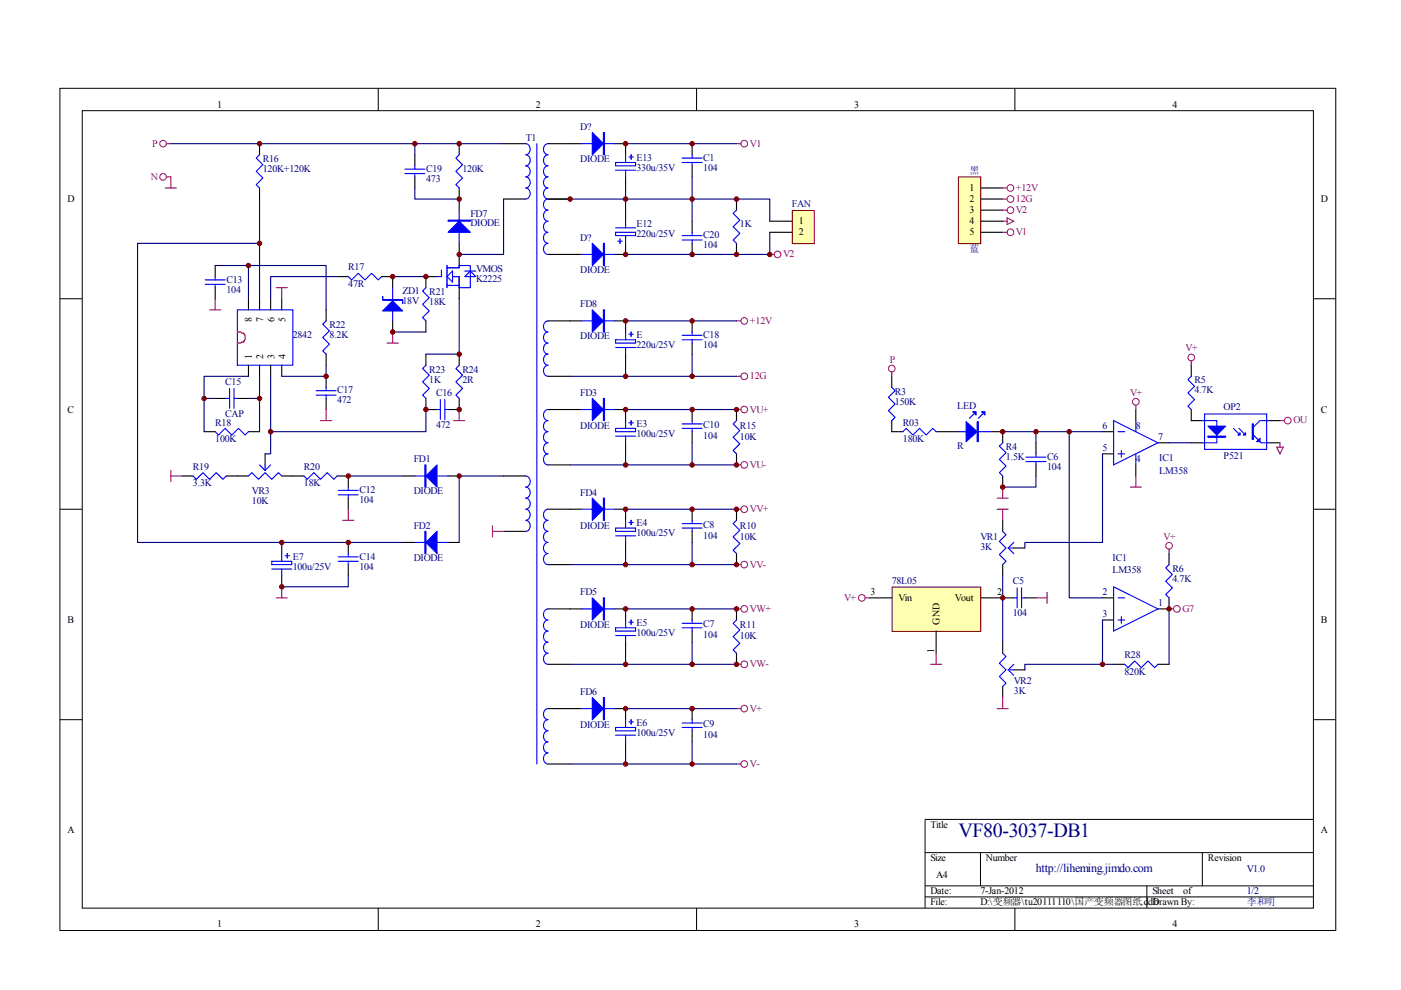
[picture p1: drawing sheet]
<svg xmlns="http://www.w3.org/2000/svg" width="297mm" height="210mm" viewBox="0 0 297 210" stroke-linecap="round" stroke-linejoin="round" font-family="sans-serif">
<g fill="none" stroke="#000" stroke-width=".21">
<path d="M12.7 18.7h270.5v178.6h-270.5zM80.2 18.7v4.7M147.7 18.7v4.7M215.2 18.7v4.7M17.4 23.5h261.1v169h-261.1zM12.7 63.3h4.7M278.4 63.3h4.7M12.7 108h4.7M278.4 108h4.7M12.7 152.6h4.7M278.4 152.6h4.7M278.4 173.7h-82.3v18.8"/>
<path d="M80.2 192.5v4.7M147.7 192.5v4.7M196.1 180.8h82.3M196.1 187.8h82.3M196.1 190.2h82.3M207.9 180.8v7M215.2 192.5v4.7M243.2 187.8v4.7M254.9 180.8v7"/>
</g>
<g fill="none" stroke="#000" stroke-width=".23">
<path d="M55 30.5v2.3M55 39.9v2.3M88 32.8v2.4M88 37.5v2.4M97.4 30.5v2.3M97.4 39.9v4.7M106.8 30.5h4.7M116.2 30.5h7M130.3 30.5h2.3v2.3M132.6 37.5v2.4M146.7 30.5v2.3M146.7 35.2v2.3"/>
<path d="M45.6 56.3v2.3M71.5 58.6h2.3M80.9 58.6h2.3v2.4M92.7 58.6h-2.4v2.4M97.4 51.6v4.7M106.8 42.2h4.7M116.2 42.2h4.7M116.2 53.9h7M132.6 51.6v2.3h-2.3M132.6 44.6v2.3M146.7 46.9v2.4M146.7 51.6v2.3"/>
<path d="M156.2 42.2v2.4M156.2 51.6v2.3M45.6 61v2.3M52.7 63.3v2.4M52.7 77.4v2.4M55 63.3v2.4M55 77.4v2.4M57.4 63.3v2.4M57.4 77.4v2.4M59.7 63.3v2.4M59.7 77.4v2.4M69.1 65.7v2.3"/>
<path d="M69.1 75.1v2.3M69.1 79.8v2.3M83.2 68v2.4M90.3 68v2.4M90.3 75.1v2.3M97.4 61v2.3M97.4 75.1v2.3M116.2 79.8h4.7M116.2 68h7M130.3 68h2.3v2.4M132.6 75.1v2.3M146.7 68v2.4"/>
<path d="M146.7 72.7v2.4M43.3 91.5h2.3M45.6 84.5h2.4M50.3 84.5h2.4M52.7 91.5h2.3M56.2 96.2v2.4M69.1 84.5v2.3M90.3 84.5v2.3h2.4M97.4 84.5v2.3h-2.4M116.2 98.6h4.7M116.2 86.8h4.7M132.6 86.8v2.4"/>
<path d="M132.6 93.9v2.3M38.6 100.9h2.3M48 100.9h4.7M59.7 100.9h4.7M59.7 115v2.4M71.5 100.9h2.3v2.4M73.8 105.6v2.4M73.8 115v2.4M73.8 119.7v2.4M85.6 100.9h2.4M85.6 115h2.4M95 100.9h2.4"/>
<path d="M95 115h2.4M106.8 100.9h4.7M106.8 112.7h4.7M59.7 122.1v2.3"/>
</g>
<g fill="none" stroke="#00f" stroke-width=".23">
<path d="M55 32.8l-.7 .7 1.4 1.4-1.4 1.4 1.4 1.4-1.4 1.5 .7 .7M85.8 35.9h4.3M85.8 36.8h4.3M88 35.2v.7M88 36.8v.7M97.4 32.8l-.7 .7 1.4 1.4-1.4 1.4 1.4 1.4-1.4 1.5 .7 .7M111.5 30.5a1.2 1.2 0 0 1 .9 1.1 1.2 1.2 0 0 1-.9 1.2 1.2 1.2 0 0 1 .9 1.2 1.2 1.2 0 0 1-.9 1.2 1.2 1.2 0 0 1 .9 1.1 1.2 1.2 0 0 1-.9 1.2 1.2 1.2 0 0 1 .9 1.2 1.2 1.2 0 0 1-.9 1.2 1.2 1.2 0 0 1 .9 1.1 1.2 1.2 0 0 1-.9 1.2M113.8 30.5v131.5M116.2 30.5a1.21 1.21 0 0 0-1 1.1 1.21 1.21 0 0 0 1 1.2 1.2 1.2 0 0 0-1 1.2 1.2 1.2 0 0 0 1 1.2 1.2 1.2 0 0 0-1 1.1 1.2 1.2 0 0 0 1 1.2 1.2 1.2 0 0 0-1 1.2 1.2 1.2 0 0 0 1 1.2 1.2 1.2 0 0 0-1 1.1 1.2 1.2 0 0 0 1 1.2 1.2 1.2 0 0 0-1 1.2 1.2 1.2 0 0 0 1 1.2 1.2 1.2 0 0 0-1 1.1 1.2 1.2 0 0 0 1 1.2 1.21 1.21 0 0 0-1 1.2 1.21 1.21 0 0 0 1 1.2 1.2 1.2 0 0 0-1 1.1 1.2 1.2 0 0 0 1 1.2 1.2 1.2 0 0 0-1 1.2 1.2 1.2 0 0 0 1 1.1M123.2 30.5h7.1M130.5 34.5h4.2v.7h-4.2zM130.5 36.1h4.2"/>
<path d="M132.6 32.8v1.7M132.6 36.1v1.4M133.3 33.3h1M133.8 32.8v.9M144.6 34.5h4.3M144.6 33.5h4.3M146.7 32.8v.7M146.7 34.5v.7M43.5 59.3h4.2M45.6 58.6v.7M73.8 58.6l.7 .7 1.5-1.4 1.4 1.4 1.4-1.4 1.4 1.4 .7-.7M93.6 57.2v1.4h-.9"/>
<path d="M94.8 56.8h2.6v-.5h2.3v4.7h-2.3v-2.4h-1.5M94.8 56.3v4.7M94.8 58.6l1.1-1.1v2.3zM97.4 44.6v7M98.5 58.6l1.2-1.1 1.2 1.1zM98.5 57.5h2.4M123.2 53.9h7.1M130.5 49.3h4.2v.7h-4.2zM130.5 48.3h4.2M131 51.1h.9M131.5 50.7v.9M132.6 46.9v1.4"/>
<path d="M132.6 50v1.6M144.6 50h4.3M144.6 50.9h4.3M146.7 49.3v.7M146.7 50.9v.7M156.2 44.6l-.8 .7 1.5 1.4-1.5 1.4 1.5 1.4-1.5 1.4 .8 .7M43.5 60.3h4.2M45.6 60.3v.7M50.3 65.7h11.8v11.7h-11.8zM69.1 68l-.7 .7 1.4 1.5-1.4 1.4 1.4 1.4-1.4 1.4 .7 .7M83.2 61v7M90.3 61l-.7 .7 1.4 1.4-1.4 1.4 1.4 1.4-1.4 1.4 .7 .7"/>
<path d="M90.3 77.4l-.7 .7 1.4 1.4-1.4 1.5 1.4 1.4-1.4 1.4 .7 .7M94.8 60.5h2.6M97.4 77.4l-.7 .7 1.4 1.4-1.4 1.5 1.4 1.4-1.4 1.4 .7 .7M116.2 68a1.2 1.2 0 0 0-1 1.2 1.2 1.2 0 0 0 1 1.2 1.2 1.2 0 0 0-1 1.2 1.2 1.2 0 0 0 1 1.1 1.2 1.2 0 0 0-1 1.2 1.2 1.2 0 0 0 1 1.2 1.2 1.2 0 0 0-1 1.2 1.2 1.2 0 0 0 1 1.1 1.2 1.2 0 0 0-1 1.2 1.2 1.2 0 0 0 1 1.2M123.2 68h7.1M130.5 72h4.2v.7h-4.2zM130.5 73.7h4.2M132.6 70.4v1.6M132.6 73.7v1.4M133.3 70.9h1M133.8 70.4v.9M144.6 72h4.3"/>
<path d="M144.6 71.1h4.3M146.7 70.4v.7M146.7 72v.7M45.6 91.5l.7 .7 1.4-1.4 1.4 1.4 1.5-1.4 1.4 1.4 .7-.7M48 84.5h.7M48.7 82.4v4.2M49.6 84.5h.7M49.6 82.4v4.2M55 98.6l1.2 1.1M56.2 98.6v1.1M57.4 98.6l-1.2 1.1M67 82.8h4.3"/>
<path d="M67 83.8h4.3M69.1 82.1v.7M69.1 83.8v.7M92.7 86.8h.7M93.4 84.7v4.2M94.3 86.8h.7M94.3 84.7v4.2M116.2 96.2a1.2 1.2 0 0 0-1 1.2 1.2 1.2 0 0 0 1 1.2M116.2 86.8a1.2 1.2 0 0 0-1 1.2 1.2 1.2 0 0 0 1 1.2 1.2 1.2 0 0 0-1 1.2 1.2 1.2 0 0 0 1 1.1 1.2 1.2 0 0 0-1 1.2 1.2 1.2 0 0 0 1 1.2 1.2 1.2 0 0 0-1 1.2 1.2 1.2 0 0 0 1 1.1M130.5 90.8h4.2v.7h-4.2zM130.5 92.5h4.2M132.6 89.2v1.6"/>
<path d="M132.6 92.5v1.4M133.3 89.6h1M133.8 89.2v.9M40.9 100.9l.7 .7 1.4-1.4 1.4 1.4 1.5-1.4 1.4 1.4 .7-.7M52.7 100.9l.7-.7 1.4 1.4 1.4-1.4 1.4 1.4 1.4-1.4 .7 .7M57.6 119h4.2v.7h-4.2zM59.7 117.4v1.6M60.4 117.8h1M60.9 117.4v.9M64.4 100.9l.7 .7 1.5-1.4 1.4 1.4 1.4-1.4 1.4 1.4 .7-.7M71.7 104h4.3M71.7 104.9h4.3"/>
<path d="M71.7 118.1h4.3M71.7 119h4.3M73.8 103.3v.7M73.8 104.9v.7M73.8 117.4v.7M73.8 119v.7M88 100.9h7M88 115h7M111.5 100.9a1.2 1.2 0 0 1 .9 1.2 1.2 1.2 0 0 1-.9 1.2 1.2 1.2 0 0 1 .9 1.1 1.2 1.2 0 0 1-.9 1.2 1.2 1.2 0 0 1 .9 1.2 1.2 1.2 0 0 1-.9 1.2 1.2 1.2 0 0 1 .9 1.1 1.2 1.2 0 0 1-.9 1.2 1.2 1.2 0 0 1 .9 1.2 1.2 1.2 0 0 1-.9 1.2M57.6 120.7h4.2M59.7 120.7v1.4"/>
</g>
<g fill="#00f" stroke="#00f" stroke-width=".23">
<path d="M95 49.3l2.4-2.4 2.3 2.4z"/>
<path d="M90.3 100.9l2.4-2.3v4.7z"/>
<path d="M90.3 115l2.4-2.3v4.7z"/>
<path d="M81.1 65.9l2.1-2.1 2.2 2.1z"/>
<path d="M125.6 28.1l2.3 2.4-2.3 2.3z"/>
<path d="M125.6 51.6l2.3 2.3-2.3 2.4z"/>
<path d="M125.6 65.7l2.3 2.3-2.3 2.4z"/>
<path d="M95 46.7h4.7v.2h-4.7z" fill-rule="evenodd"/>
<path d="M90.1 98.6h.2v4.7h-.2z" fill-rule="evenodd"/>
<path d="M90.1 112.7h.2v4.7h-.2z" fill-rule="evenodd"/>
<path d="M81.1 62.9v.7h4.3v.7v-.7h-4.3z" fill-rule="evenodd"/>
<path d="M127.9 28.1h.3v4.7h-.3z" fill-rule="evenodd"/>
<path d="M127.9 51.6h.3v4.7h-.3z" fill-rule="evenodd"/>
<path d="M127.9 65.7h.3v4.7h-.3z" fill-rule="evenodd"/>
</g>
<path d="M50.3 70.4h.7l.3 .2h.4a1.97 1.97 0 0 1 0 1.9h-.4l-.3 .2h-.7" fill="none" stroke="#f00" stroke-width=".23"/>
<g fill="none" stroke="#000080" stroke-width=".23">
<path d="M36.2 30.5h70.6M88 39.9v2.3h9.4M88 30.5v2.3M45.6 56.3h7.1M55 51.6h-25.8v63.4h56.4M55 42.2v21.1M71.5 58.6h-14.1v4.7M83.2 58.6h7.1M106.8 42.2v11.7h-9.4M52.7 63.3v-7h16.4v9.4M52.7 79.8h-9.4v11.7M55 79.8v11.7"/>
<path d="M57.4 79.8v11.7h32.9v-4.7M69.1 77.4v2.4h-9.4M83.2 70.4h7.1M97.4 63.3v11.8h-7.1M43.3 84.5h2.3M52.7 84.5h2.3M57.4 91.5v4.7h-1.2M73.8 100.9h11.8M106.8 100.9h-9.4v14.1"/>
</g>
<g fill="#800000" stroke="#800000" stroke-width=".21">
<circle cx="97.4" cy="75.1" r=".47"/>
<circle cx="90.3" cy="58.6" r=".47"/>
<circle cx="83.2" cy="58.6" r=".47"/>
<circle cx="69.1" cy="79.8" r=".47"/>
<circle cx="97.4" cy="30.5" r=".47"/>
<circle cx="97.4" cy="53.9" r=".47"/>
<circle cx="97.4" cy="42.2" r=".47"/>
<circle cx="88" cy="30.5" r=".47"/>
<circle cx="97.4" cy="86.8" r=".47"/>
<circle cx="83.2" cy="70.4" r=".47"/>
<circle cx="90.3" cy="86.8" r=".47"/>
<circle cx="55" cy="84.5" r=".47"/>
<circle cx="43.3" cy="84.5" r=".47"/>
<circle cx="55" cy="30.5" r=".47"/>
<circle cx="52.7" cy="56.3" r=".47"/>
<circle cx="73.8" cy="100.9" r=".47"/>
<circle cx="57.4" cy="91.5" r=".47"/>
<circle cx="97.4" cy="100.9" r=".47"/>
<circle cx="55" cy="51.6" r=".47"/>
<circle cx="73.8" cy="115" r=".47"/>
<circle cx="59.7" cy="115" r=".47"/>
</g>
<g fill="none" stroke="#a1006a" stroke-width=".23">
<path d="M35 39.9h2.4M35.3 37.5h.9v2.4M35.3 30.5h.9M44.4 65.7h2.4M45.6 63.3v2.4M58.6 61h2.3M59.7 61v2.3M82.1 72.7h2.3M83.2 70.4v2.3M36.2 99.7v2.4M68 89.2h2.3M69.1 86.8v2.4"/>
<path d="M96.2 89.2h2.3M97.4 86.8v2.4M36.2 100.9h2.4M72.7 110.3h2.3M73.8 108v2.3M104.4 111.5v2.3M104.4 112.7h2.4M58.6 126.8h2.3M59.7 124.4v2.4"/>
</g>
<g fill="none" stroke="#a1006a" stroke-width=".21">
<circle cx="34.6" cy="37.5" r=".7"/>
<circle cx="34.6" cy="30.5" r=".7"/>
</g>
<path d="M168.1 44.7h4.5v7h-4.5z" fill="#ffffb0"/>
<path d="M168 44.6h4.6v7.1h-4.6z" fill="none" stroke="#800000" stroke-width=".21"/>
<g fill="none" stroke="#000" stroke-width=".23">
<path d="M163.2 46.9h4.7M163.2 49.3h4.7M189.1 79.8v2.3M252.6 77.4v2.4M120.9 86.8h2.3M130.3 86.8h2.3M146.7 86.8v2.4M146.7 91.5v2.4M156.2 86.8v2.4M156.2 96.2v2.4M189.1 89.2v2.3h2.3M198.5 91.5h4.7"/>
<path d="M210.2 91.5h2.4v2.4M219.6 93.9v2.3M219.6 98.6v2.3M233.8 91.5h2.3M233.8 96.2h2.3M240.8 86.8v2.4M240.8 98.6v2.3M245.5 93.9h2.4M252.6 93.9h2.3M252.6 86.8v2.4h2.3M269 93.9h2.4M269 89.2h2.4"/>
<path d="M116.2 119.7h4.7M116.2 108h7M130.3 108h2.3v2.3M132.6 115v2.4M146.7 108v2.3M146.7 112.7v2.3M156.2 108v2.3M156.2 117.4v2.3M212.6 100.9v2.4M212.6 110.3v2.4M212.6 119.7v2.4M214.9 116.2h2.4"/>
<path d="M247.9 117.4v2.3M116.2 129.1h7M130.3 129.1h2.3v2.4M132.6 136.2v2.3M146.7 129.1v2.4M146.7 133.8v2.4M156.2 129.1v2.4M156.2 138.5v2.4M212.6 136.2v2.3M233.8 126.8h2.3M233.8 131.5h2.3M247.9 126.8v2.3h-2.4"/>
<path d="M116.2 140.9h4.7M116.2 150.2h7M130.3 150.2h2.3v2.4M132.6 157.3v2.3M146.7 150.2v2.4M146.7 154.9v2.4M212.6 145.5v2.4M214.9 142h2.4M236.1 140.9h2.4M245.5 140.9h2.4M116.2 162h4.7"/>
</g>
<g fill="none" stroke="#a1006a" stroke-width=".21">
<circle cx="157.8" cy="30.5" r=".71"/>
<circle cx="164.9" cy="53.9" r=".7"/>
<circle cx="157.8" cy="79.8" r=".71"/>
<circle cx="157.8" cy="68" r=".71"/>
<circle cx="189.1" cy="78.1" r=".7"/>
<circle cx="252.6" cy="75.8" r=".7"/>
<circle cx="157.8" cy="98.6" r=".71"/>
<circle cx="157.8" cy="86.8" r=".71"/>
<circle cx="240.8" cy="85.2" r=".71"/>
<circle cx="273" cy="89.2" r=".71"/>
<circle cx="157.8" cy="119.7" r=".71"/>
<circle cx="157.8" cy="108" r=".71"/>
<circle cx="247.9" cy="115.7" r=".71"/>
<circle cx="157.8" cy="129.1" r=".71"/>
<circle cx="249.5" cy="129.1" r=".71"/>
<circle cx="157.8" cy="140.8" r=".71"/>
<circle cx="157.8" cy="150.2" r=".71"/>
<circle cx="157.8" cy="162" r=".71"/>
</g>
<g fill="none" stroke="#a1006a" stroke-width=".23">
<path d="M156.2 30.5h.9M163.2 53.9h.9M156.2 68h.9M156.2 79.8h.9M189.1 78.8v1M252.6 76.5v.9M156.2 86.8h.9M156.2 98.6h.9M240.8 85.9v.9M270.7 94.8h1.4l-.7 1.4zM271.4 93.9v.9M271.4 89.2h.9"/>
<path d="M156.2 108h.9M156.2 119.7h.9M211.4 105.6h2.4M212.6 103.3v2.3M239.6 103.3h2.4M240.8 100.9v2.4M247.9 116.4v1M156.2 129.1h.9M247.9 129.1h.9M156.2 140.9h.9M156.2 150.2h.9M156.2 162h.9"/>
</g>
<g fill="none" stroke="#000080" stroke-width=".23">
<path d="M132.6 30.5h23.6M132.6 39.9v4.7M146.7 37.5v9.4M120.9 42.2h42.3v4.7M163.2 49.3v4.6h-30.6M120.9 79.8h35.3M132.6 77.4v2.4M132.6 68h23.6M146.7 75.1v4.7M120.9 98.6h35.3M132.6 96.2v2.4M132.6 86.8h23.6"/>
<path d="M146.7 93.9v4.7M212.6 91.5h21.2M219.6 91.5v2.4M226.7 91.5v35.3h7.1M247.9 93.9h4.7M120.9 119.7h35.3M132.6 117.4v2.3M132.6 108h23.6M146.7 115v4.7M219.6 100.9v2.4h-7M132.6 138.5v2.4M132.6 129.1h23.6"/>
<path d="M146.7 136.2v4.7M233.8 131.5v9.4h2.3M247.9 129.1v11.8M120.9 140.9h35.3M132.6 159.6v2.4M132.6 150.2h23.6M146.7 157.3v4.7M120.9 162h35.3"/>
</g>
<g fill="#800000" stroke="#800000" stroke-width=".21">
<circle cx="132.6" cy="30.5" r=".47"/>
<circle cx="146.7" cy="30.5" r=".47"/>
<circle cx="120.9" cy="42.2" r=".47"/>
<circle cx="156.1" cy="42.2" r=".47"/>
<circle cx="132.6" cy="53.9" r=".47"/>
<circle cx="146.7" cy="53.9" r=".47"/>
<circle cx="156.1" cy="53.9" r=".47"/>
<circle cx="163.2" cy="53.9" r=".47"/>
<circle cx="146.7" cy="42.2" r=".47"/>
<circle cx="132.6" cy="42.2" r=".47"/>
<circle cx="132.6" cy="68" r=".47"/>
<circle cx="146.7" cy="68" r=".47"/>
<circle cx="146.7" cy="79.8" r=".47"/>
<circle cx="132.6" cy="79.8" r=".47"/>
<circle cx="132.6" cy="86.8" r=".47"/>
<circle cx="156.1" cy="86.8" r=".47"/>
<circle cx="146.7" cy="86.8" r=".47"/>
<circle cx="156.1" cy="98.6" r=".47"/>
<circle cx="132.6" cy="98.6" r=".47"/>
<circle cx="146.7" cy="98.6" r=".47"/>
<circle cx="132.6" cy="108" r=".47"/>
<circle cx="146.7" cy="108" r=".47"/>
<circle cx="132.6" cy="119.7" r=".47"/>
<circle cx="146.7" cy="119.7" r=".47"/>
<circle cx="132.6" cy="129.1" r=".47"/>
<circle cx="146.7" cy="129.1" r=".47"/>
<circle cx="132.6" cy="140.8" r=".47"/>
<circle cx="146.7" cy="140.8" r=".47"/>
<circle cx="132.6" cy="150.2" r=".47"/>
<circle cx="146.7" cy="150.2" r=".47"/>
<circle cx="132.6" cy="162" r=".47"/>
<circle cx="146.7" cy="162" r=".47"/>
</g>
<g fill="none" stroke="#00f" stroke-width=".23">
<path d="M252.6 79.8l-.7 .7 1.4 1.4-1.4 1.4 1.4 1.4-1.4 1.4 .7 .7M123.2 86.8h7.1M144.6 90.8h4.3M144.6 89.9h4.3M146.7 89.2v.7M146.7 90.8v.7M156.2 89.2l-.8 .7 1.5 1.4-1.5 1.4 1.5 1.4-1.5 1.4 .8 .7M189.1 82.1l.7 .7-1.4 1.4 1.4 1.5-1.4 1.4 1.4 1.4-.7 .7M191.4 91.5l.7-.7 1.4 1.4 1.5-1.4 1.4 1.4 1.4-1.4 .7 .7M203.2 91.5h7M206.5 87.8l-1 .9M208.4 87.8l-1 .9"/>
<path d="M212.6 93.9l-.7 .7 1.4 1.4-1.4 1.4 1.4 1.4-1.4 1.4 .7 .7M217.5 96.9h4.3M217.5 97.9h4.3M219.6 96.2v.7M219.6 97.9v.7M236.1 89.2l9.4 4.7-9.4 4.7zM237 91.5h1.5M237 96.2h1.5M237.7 95.5v1.4M240.8 89.2v2.3M240.8 96.2v2.4M254.9 89.2h3.1v4.7h-3.1"/>
<path d="M255.4 87.8h13.2v7.5h-13.2zM261.5 90.8l1.4 1.4M262.7 90.8l1.4 1.4M265.7 92.2l1.7 1.7h1.6M269 89.2h-1.9l-1.4 1.4M116.2 108a1.21 1.21 0 0 0-1 1.1 1.21 1.21 0 0 0 1 1.2 1.2 1.2 0 0 0-1 1.2 1.2 1.2 0 0 0 1 1.2 1.2 1.2 0 0 0-1 1.1 1.2 1.2 0 0 0 1 1.2 1.2 1.2 0 0 0-1 1.2 1.2 1.2 0 0 0 1 1.2 1.2 1.2 0 0 0-1 1.1 1.2 1.2 0 0 0 1 1.2M123.2 108h7.1M130.5 112h4.2v.7h-4.2zM130.5 113.6h4.2M132.6 110.3v1.7M132.6 113.6v1.4M133.3 110.8h1"/>
<path d="M133.8 110.3v1M144.6 112h4.3M144.6 111h4.3M146.7 110.3v.7M146.7 112v.7M156.2 110.3l-.8 .7 1.5 1.4-1.5 1.4 1.5 1.5-1.5 1.4 .8 .7M212.6 112.7l.7 .7-1.4 1.4 1.4 1.4-1.4 1.4 1.4 1.4-.7 .7M213.8 116.2h1.1M213.8 116.2l1.1 1.2M214.9 115l-1.1 1.2M247.9 119.7l-.7 .7 1.4 1.4-1.4 1.4 1.4 1.4-1.4 1.5 .7 .7M116.2 129.1a1.2 1.2 0 0 0-1 1.2 1.2 1.2 0 0 0 1 1.2 1.2 1.2 0 0 0-1 1.1 1.2 1.2 0 0 0 1 1.2 1.2 1.2 0 0 0-1 1.2 1.2 1.2 0 0 0 1 1.2 1.2 1.2 0 0 0-1 1.1 1.2 1.2 0 0 0 1 1.2 1.2 1.2 0 0 0-1 1.2 1.2 1.2 0 0 0 1 1.2"/>
<path d="M123.2 129.1h7.1M130.5 133.1h4.2v.7h-4.2zM130.5 134.7h4.2M132.6 131.5v1.6M132.6 134.7v1.5M133.3 131.9h1M133.8 131.5v.9M144.6 133.1h4.3M144.6 132.2h4.3M146.7 131.5v.7M146.7 133.1v.7M156.2 131.5l-.8 .7 1.5 1.4-1.5 1.4 1.5 1.4-1.5 1.4 .8 .7"/>
<path d="M212.6 138.5l.7 .7-1.4 1.4 1.4 1.4-1.4 1.4 1.4 1.4-.7 .7M236.1 124.4l9.4 4.7-9.4 4.7zM237 126.8h1.5M237 131.5h1.5M237.7 130.8v1.4M116.2 150.2a1.2 1.2 0 0 0-1 1.2 1.2 1.2 0 0 0 1 1.2 1.2 1.2 0 0 0-1 1.2 1.2 1.2 0 0 0 1 1.1 1.21 1.21 0 0 0-1 1.2 1.21 1.21 0 0 0 1 1.2 1.2 1.2 0 0 0-1 1.2 1.2 1.2 0 0 0 1 1.1 1.2 1.2 0 0 0-1 1.2 1.2 1.2 0 0 0 1 1.2M123.2 150.2h7.1M130.5 154.2h4.2v.7h-4.2zM130.5 155.9h4.2M132.6 152.6v1.6M132.6 155.9v1.4M133.3 153.1h1"/>
<path d="M133.8 152.6v.9M144.6 154.2h4.3M144.6 153.3h4.3M146.7 152.6v.7M146.7 154.2v.7M213.8 142h1.1M213.8 142l1.1 1.2M214.9 140.9l-1.1 1.1M238.5 140.9l.7 .7 1.4-1.5 1.4 1.5 1.4-1.5 1.4 1.5 .7-.7"/>
</g>
<g fill="#00f" stroke="#00f" stroke-width=".23">
<path d="M125.6 84.5l2.3 2.3-2.3 2.4z"/>
<path d="M125.6 105.6l2.3 2.4-2.3 2.3z"/>
<path d="M125.6 126.8l2.3 2.3-2.3 2.4z"/>
<path d="M125.6 147.9l2.3 2.3-2.3 2.4z"/>
<path d="M256.1 90.4h3.8l-1.9 1.8z"/>
<path d="M264.1 91.8v.4h-.5z"/>
<path d="M262.9 91.8v.4h-.5z"/>
<path d="M267.1 92.9v.7h-.7z"/>
<path d="M204.8 89.4l2.4 2.1-2.4 2.1z"/>
<path d="M208.1 87.3h.7v.7z"/>
<path d="M206.2 87.3h.7v.7z"/>
<path d="M127.9 84.5h.3v4.7h-.3z" fill-rule="evenodd"/>
<path d="M127.9 105.6h.3v4.7h-.3z" fill-rule="evenodd"/>
<path d="M127.9 126.8h.3v4.7h-.3z" fill-rule="evenodd"/>
<path d="M127.9 147.9h.3v4.7h-.3z" fill-rule="evenodd"/>
<path d="M256.1 92.5h3.8v.2h-3.8z" fill-rule="evenodd"/>
<path d="M265.5 89.9h.2v3.3h-.2z" fill-rule="evenodd"/>
<path d="M207.2 89.4h.2v4.2h-.2z" fill-rule="evenodd"/>
</g>
<path d="M189.2 124.6h18.7v9.3h-18.7z" fill="#ffffb0"/>
<path d="M189.1 124.5h18.8v9.4h-18.8z" fill="none" stroke="#800000" stroke-width=".21"/>
<path d="M184.4 126.8h4.7M198.5 133.8v4.7M207.9 126.8h7M217.3 126.8h2.3" fill="none" stroke="#000" stroke-width=".23"/>
<path d="M214.9 126.8h.7M215.6 124.6v4.3M216.6 126.8h.7M216.6 124.6v4.3" fill="none" stroke="#00f" stroke-width=".23"/>
<circle cx="182.7" cy="126.8" r=".71" fill="none" stroke="#a1006a" stroke-width=".21"/>
<path d="M211.4 108h2.4M212.6 108v2.3M183.4 126.8h1M198.5 138.5v2.4M219.6 126.8h2.4M222 125.6v2.3M197.3 140.9h2.4M211.4 150.2h2.4M212.6 147.9v2.3" fill="none" stroke="#a1006a" stroke-width=".23"/>
<path d="M233.8 96.2v18.8h-16.5v1.2M73.8 122.1v2.3h-14.1M212.6 122.1v14.1M233.8 140.9h-16.5v1.1" fill="none" stroke="#000080" stroke-width=".23"/>
<g fill="#800000" stroke="#800000" stroke-width=".21">
<circle cx="156.1" cy="108" r=".47"/>
<circle cx="156.1" cy="119.7" r=".47"/>
<circle cx="156.1" cy="129.1" r=".47"/>
<circle cx="156.1" cy="140.8" r=".47"/>
<circle cx="59.7" cy="124.4" r=".47"/>
<circle cx="212.6" cy="103.3" r=".47"/>
<circle cx="212.6" cy="91.5" r=".47"/>
<circle cx="219.6" cy="91.5" r=".47"/>
<circle cx="247.9" cy="129.1" r=".47"/>
<circle cx="226.7" cy="91.5" r=".47"/>
<circle cx="233.8" cy="140.8" r=".47"/>
<circle cx="212.6" cy="126.8" r=".47"/>
</g>
<path d="M203.3 37.6h4.6v14.1h-4.6z" fill="#ffffb0"/>
<path d="M203.2 37.5h4.7v14.2h-4.7z" fill="none" stroke="#800000" stroke-width=".21"/>
<path d="M207.9 39.9h4.7M207.9 42.2h4.7M207.9 44.6h4.7M207.9 46.9h4.7M207.9 49.3h4.7" fill="none" stroke="#000" stroke-width=".23"/>
<g fill="none" stroke="#a1006a" stroke-width=".21">
<circle cx="214.2" cy="39.9" r=".71"/>
<circle cx="214.2" cy="49.2" r=".71"/>
<circle cx="214.2" cy="44.6" r=".71"/>
<circle cx="214.2" cy="42.2" r=".71"/>
</g>
<path d="M212.6 39.9h.9M212.6 42.2h.9M212.6 44.6h.9M212.6 46.9h.9M212.6 49.3h.9M213.5 46.2l1.4 .7-1.4 .7z" fill="none" stroke="#a1006a" stroke-width=".23"/>
<text font-size="4.2" fill="#000080" x="203.2" y="177.4">VF80-3037-DB1</text>
<text font-size="2.5" fill="#000080" x="219.6" y="184.8">http://liheming.jimdo.com</text>
<g font-size="2.1">
<text x="46.1" y="22.9">1</text>
<text x="113.6" y="22.9">2</text>
<text x="181.1" y="22.9">3</text>
<text x="248.6" y="22.9">4</text>
<text x="205.6" y="40.5">1</text>
<text x="14.3" y="42.8">D</text>
<text x="169.3" y="47.5">1</text>
<text x="205.6" y="42.8">2</text>
<text x="205.6" y="45.1">3</text>
<text x="205.6" y="47.5">4</text>
<text x="280.1" y="42.8">D</text>
<text x="169.3" y="49.9">2</text>
<text x="205.6" y="49.9">5</text>
<text x="53.4" y="68.3" transform="rotate(-90 53.4 68.3)">8</text>
<text x="55.8" y="68.3" transform="rotate(-90 55.8 68.3)">7</text>
<text x="58.2" y="68.3" transform="rotate(-90 58.2 68.3)">6</text>
<text x="60.5" y="68.3" transform="rotate(-90 60.5 68.3)">5</text>
<text x="53.4" y="76" transform="rotate(-90 53.4 76)">1</text>
<text x="55.8" y="76" transform="rotate(-90 55.8 76)">2</text>
<text x="58.2" y="76" transform="rotate(-90 58.2 76)">3</text>
<text x="60.5" y="76" transform="rotate(-90 60.5 76)">4</text>
<text x="14.3" y="87.5">C</text>
<text x="280.1" y="87.5">C</text>
<text x="184.6" y="126.2">3</text>
<text x="190.5" y="127.4">Vin</text>
<text x="202.4" y="127.4">Vout</text>
<text x="211.4" y="126.2">2</text>
<text x="14.3" y="132.1">B</text>
<text x="199.2" y="132.4" transform="rotate(-90 199.2 132.4)">GND</text>
<text x="280.1" y="132.1">B</text>
<text x="198" y="138.5" transform="rotate(-90 198 138.5)">1</text>
<text x="14.3" y="176.7">A</text>
<text x="197.3" y="175.5">Title</text>
<text x="280.1" y="176.7">A</text>
<text x="197.3" y="182.6">Size</text>
<text x="209" y="182.6">Number</text>
<text x="256.1" y="182.6">Revision</text>
<text x="197.3" y="189.6">Date:</text>
<text x="197.3" y="192">File:</text>
<text x="198.5" y="186.1">A4</text>
<text x="207.9" y="189.6">7-Jan-2012</text>
<text x="207.9" y="192">D:\变频器\tu20111110\国产变频器图纸.ddb</text>
<text x="244.3" y="189.6">Sheet</text>
<text x="244.3" y="192">Drawn By:</text>
<text x="250.9" y="189.6">of</text>
<text x="46.1" y="196.6">1</text>
<text x="113.6" y="196.6">2</text>
<text x="181.1" y="196.6">3</text>
<text x="248.6" y="196.6">4</text>
</g>
<g font-size="2.1" fill="#000080">
<text x="111.5" y="29.9">T1</text>
<text x="123" y="27.5">D?</text>
<text x="55.7" y="34.4">R16</text>
<text x="123" y="34.4">DIODE</text>
<text x="135" y="34.1">E13</text>
<text x="149.1" y="34.1">C1</text>
<text x="55.7" y="36.5">120K+120K</text>
<text x="90.3" y="36.5">C19</text>
<text x="90.3" y="38.6">473</text>
<text x="98" y="36.5">120K</text>
<text x="135" y="36.3">330u/35V</text>
<text x="149.1" y="36.3">104</text>
<text x="205.6" y="36.9">黑</text>
<text x="99.7" y="45.9">FD7</text>
<text x="167.9" y="43.8">FAN</text>
<text x="99.7" y="48">DIODE</text>
<text x="123" y="51.1">D?</text>
<text x="135" y="48.2">E12</text>
<text x="135" y="50.3">220u/25V</text>
<text x="149.1" y="50.6">C20</text>
<text x="149.1" y="52.7">104</text>
<text x="156.9" y="48.2">1K</text>
<text x="205.6" y="53.4">蓝</text>
<text x="48" y="60">C13</text>
<text x="73.8" y="57.3">R17</text>
<text x="100.9" y="57.6">VMOS</text>
<text x="100.9" y="59.7">K2225</text>
<text x="123" y="57.8">DIODE</text>
<text x="48" y="62.1">104</text>
<text x="73.8" y="60.9">47R</text>
<text x="85.3" y="62.3">ZD1</text>
<text x="85.3" y="64.4">18V</text>
<text x="91" y="62.5">R21</text>
<text x="91" y="64.6">18K</text>
<text x="123" y="65.1">FD8</text>
<text x="62.1" y="71.7">2842</text>
<text x="69.8" y="69.6">R22</text>
<text x="69.8" y="71.7">8.2K</text>
<text x="123" y="71.9">DIODE</text>
<text x="135" y="71.7">E</text>
<text x="149.1" y="71.7">C18</text>
<text x="135" y="73.8">220u/25V</text>
<text x="149.1" y="73.8">104</text>
<text x="47.8" y="81.5">C15</text>
<text x="71.5" y="83.4">C17</text>
<text x="91" y="79">R23</text>
<text x="91" y="81.1">1K</text>
<text x="92.5" y="83.9">C16</text>
<text x="98" y="79">R24</text>
<text x="98" y="81.1">2R</text>
<text x="123" y="83.9">FD3</text>
<text x="189.7" y="83.7">R3</text>
<text x="253.2" y="81.3">R5</text>
<text x="253.2" y="83.4">4.7K</text>
<text x="47.8" y="88.4">CAP</text>
<text x="71.5" y="85.5">472</text>
<text x="189.7" y="85.8">150K</text>
<text x="202.9" y="86.7">LED</text>
<text x="259.4" y="87">OP2</text>
<text x="45.6" y="90.3">R18</text>
<text x="45.6" y="93.7">100K</text>
<text x="92.5" y="90.7">472</text>
<text x="123" y="90.9">DIODE</text>
<text x="135" y="90.5">E3</text>
<text x="135" y="92.6">100u/25V</text>
<text x="149.1" y="90.7">C10</text>
<text x="149.1" y="93.1">104</text>
<text x="156.9" y="90.9">R15</text>
<text x="156.9" y="93.3">10K</text>
<text x="191.4" y="90.3">R03</text>
<text x="191.4" y="93.7">180K</text>
<text x="202.9" y="95.2">R</text>
<text x="213.3" y="95.4">R4</text>
<text x="233.8" y="95.7">5</text>
<text x="233.8" y="90.9">6</text>
<text x="240.8" y="90.9">8</text>
<text x="245.5" y="93.3">7</text>
<text x="40.9" y="99.7">R19</text>
<text x="64.4" y="99.7">R20</text>
<text x="87.7" y="98">FD1</text>
<text x="213.3" y="97.6">1.5K</text>
<text x="222" y="97.6">C6</text>
<text x="222" y="99.7">104</text>
<text x="240.8" y="98">4</text>
<text x="245.8" y="97.8">IC1</text>
<text x="245.8" y="100.6">LM358</text>
<text x="259.4" y="97.3">P521</text>
<text x="40.9" y="103.1">3.3K</text>
<text x="53.4" y="104.8">VR3</text>
<text x="53.4" y="106.9">10K</text>
<text x="64.4" y="103.1">18K</text>
<text x="76.2" y="104.6">C12</text>
<text x="76.2" y="106.7">104</text>
<text x="87.7" y="104.8">DIODE</text>
<text x="123" y="105.1">FD4</text>
<text x="87.7" y="112.1">FD2</text>
<text x="123" y="112.1">DIODE</text>
<text x="135" y="111.6">E4</text>
<text x="135" y="113.7">100u/25V</text>
<text x="149.1" y="111.9">C8</text>
<text x="156.9" y="112.1">R10</text>
<text x="62.1" y="118.6">E7</text>
<text x="76.2" y="118.6">C14</text>
<text x="87.7" y="118.9">DIODE</text>
<text x="149.1" y="114.2">104</text>
<text x="156.9" y="114.5">10K</text>
<text x="207.9" y="114.5">VR1</text>
<text x="207.9" y="116.6">3K</text>
<text x="235.9" y="118.9">IC1</text>
<text x="62.1" y="120.7">100u/25V</text>
<text x="76.2" y="120.7">104</text>
<text x="189.1" y="123.9">78L05</text>
<text x="214.7" y="123.9">C5</text>
<text x="235.9" y="121.5">LM358</text>
<text x="248.6" y="121.3">R6</text>
<text x="248.6" y="123.4">4.7K</text>
<text x="123" y="126.2">FD5</text>
<text x="214.7" y="130.7">104</text>
<text x="233.8" y="126.2">2</text>
<text x="233.8" y="130.9">3</text>
<text x="245.5" y="128.5">1</text>
<text x="123" y="133.2">DIODE</text>
<text x="135" y="132.8">E5</text>
<text x="135" y="134.9">100u/25V</text>
<text x="149.1" y="133">C7</text>
<text x="149.1" y="135.3">104</text>
<text x="156.9" y="133.2">R11</text>
<text x="156.9" y="135.6">10K</text>
<text x="238.4" y="139.5">R28</text>
<text x="238.4" y="143.1">820K</text>
<text x="123" y="147.3">FD6</text>
<text x="215" y="145">VR2</text>
<text x="215" y="147.1">3K</text>
<text x="123" y="154.4">DIODE</text>
<text x="135" y="153.9">E6</text>
<text x="149.1" y="154.1">C9</text>
<text x="135" y="156.1">100u/25V</text>
<text x="149.1" y="156.5">104</text>
<text x="264.3" y="184.9">V1.0</text>
<text x="264.3" y="192">李和明</text>
<text x="264.3" y="189.6">1/2</text>
</g>
<g font-size="2.1" fill="#a1006a">
<text x="32.3" y="31.1">P</text>
<text x="159" y="31.1">V1</text>
<text x="32" y="38.1">N</text>
<text x="215.4" y="40.5">+12V</text>
<text x="215.4" y="42.8">12G</text>
<text x="215.4" y="45.1">V2</text>
<text x="215.4" y="49.9">V1</text>
<text x="166" y="54.5">V2</text>
<text x="159" y="68.7">+12V</text>
<text x="188.6" y="76.9">P</text>
<text x="251.4" y="74.5">V+</text>
<text x="159" y="80.4">12G</text>
<text x="239.6" y="83.9">V+</text>
<text x="159" y="87.5">VU+</text>
<text x="274.2" y="89.8">OU</text>
<text x="159" y="99.2">VU-</text>
<text x="159" y="108.6">VV+</text>
<text x="246.7" y="114.5">V+</text>
<text x="159" y="120.3">VV-</text>
<text x="159" y="129.7">VW+</text>
<text x="179" y="127.4">V+</text>
<text x="250.7" y="129.7">G7</text>
<text x="159" y="141.5">VW-</text>
<text x="159" y="150.9">V+</text>
<text x="159" y="162.6">V-</text>
</g>
</svg>
